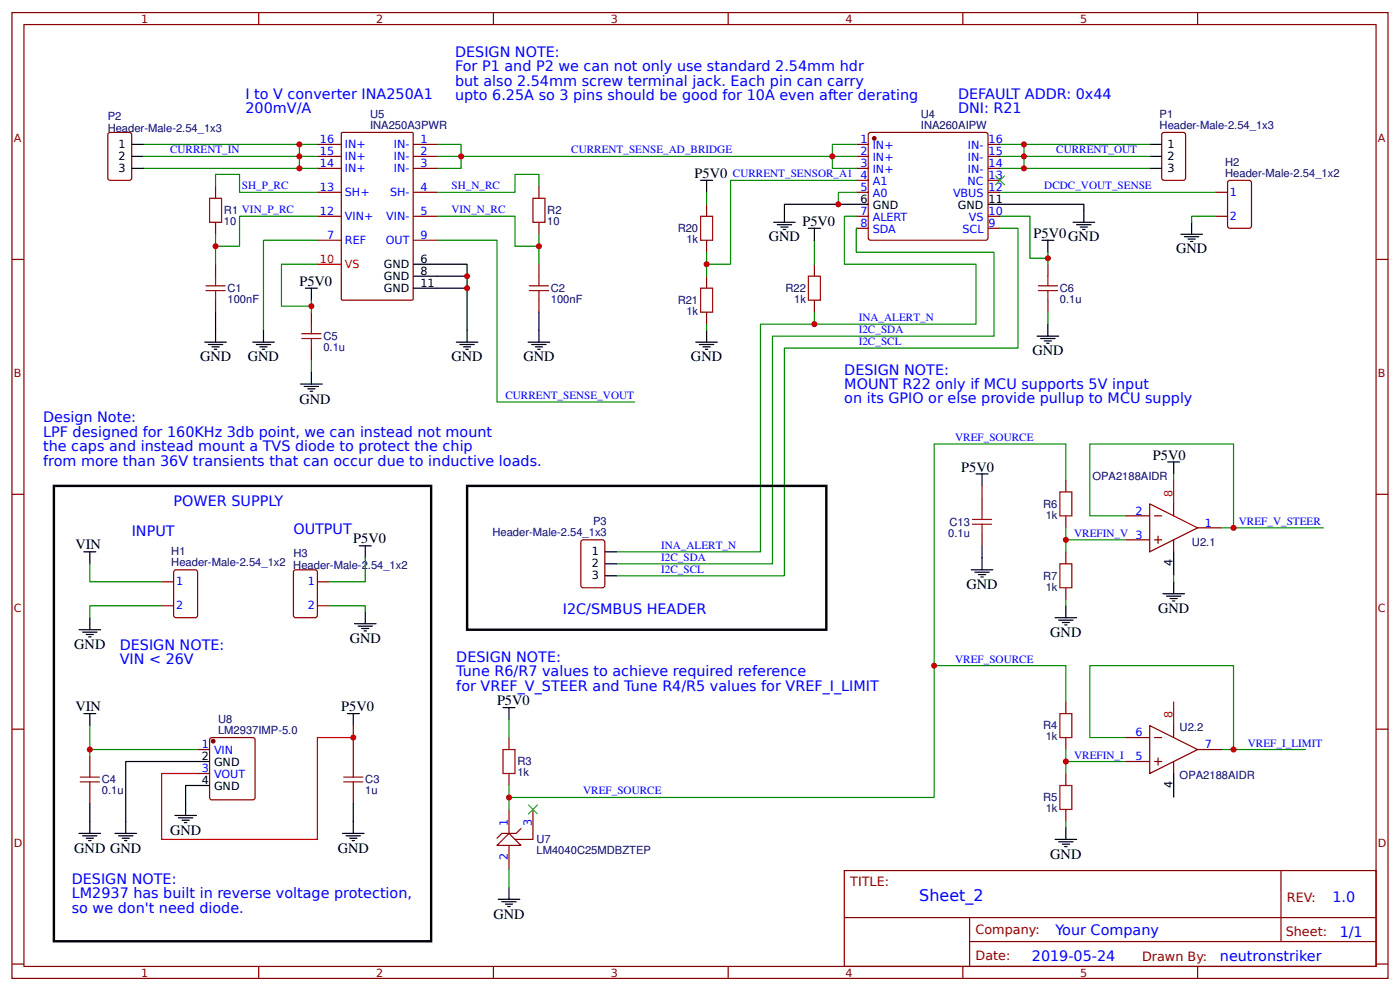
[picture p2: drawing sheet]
<svg xmlns="http://www.w3.org/2000/svg" width="309mm" height="219mm" viewBox="0 0 309 219" stroke-linecap="round" stroke-linejoin="round" font-family="sans-serif">
<g fill="none" stroke="#800" stroke-width=".26">
<path d="M2.6 2.8h304.1v213.2h-304.1zM5.3 5.4h298.7v208h-298.7zM57.1 2.8v2.6M109 2.8v2.6M160.9 2.8v2.6M212.7 2.8v2.6M264.6 2.8v2.6M189.2 31.9h2.6M189.2 34.5h2.6M189.2 37.2h2.6M189.2 39.8h2.6M191.9 29.5l.5-.3 25.6 .1 .3 .5-.1 23-.4 .2h-25.7l-.3-.5z"/>
<path d="M218.3 31.9h2.6M218.3 34.5h2.6M218.3 37.2h2.6M218.3 39.8h2.6M2.6 57.3h2.7M189.2 42.5h2.6M189.2 47.8h2.6M189.2 50.4h2.6M218.3 42.5h2.6M218.3 47.8h2.6M218.3 50.4h2.6M231.5 58.3v2.7"/>
<path d="M304 57.3h2.7M231.5 66.3v2.6M2.6 109.1h2.7M304 109.1h2.7M2.6 161h2.7M19.8 166.8v2.7M19.8 174.8v2.6M43.7 165.5h2.6M43.7 170.8h2.6M46.6 162.9h9.2l.5 .2 .1 13-.3 .4-9.3 .1-.4-.3-.1-12.9zM78.1 166.8v2.7M78.1 174.8v2.6"/>
<path d="M304 161h2.7M186.5 192.2h117.5v21.2h-117.5zM283 192.2v15.7M2.6 212.9h2.7M57.1 213.4v2.6M109 213.4v2.6M160.9 213.4v2.6M186.6 202.6h117.3M212.7 213.4v2.6M214.2 207.9h89.7M214.2 202.6v10.6M264.6 213.4v2.6"/>
<path d="M304 212.9h2.7"/>
</g>
<g fill="#800" stroke="#800" stroke-width=".26">
<circle cx="193.1" cy="30.6" r=".4"/>
<circle cx="47.1" cy="163.6" r=".4"/>
</g>
<g fill="none" stroke="#000" stroke-width=".26">
<path d="M170.9 49.1h4.8M171.7 49.6h3.2M172.5 50.1h1.6M173 50.7h.6M191.8 45.1h-18.5v4M218.3 45.1h21.1v4M237.1 49.1h4.7M237.9 49.6h3.1M238.7 50.1h1.5M239.2 50.7h.5M18.5 157.6h2.7M19.8 157.6v2.6"/>
<path d="M76.7 157.6h2.7M78.1 157.6v2.6M19.8 177.4v6.6M46.3 168.1h-18.5v15.9M46.3 173.4h-5.3v6.6M78.1 177.4v6.6M17.5 184h4.7M18.3 184.5h3.1M19 185.1h1.6M19.6 185.6h.5M25.4 184h4.8M26.2 184.5h3.2"/>
<path d="M27 185.1h1.6M27.5 185.6h.5M38.6 180h4.8M39.4 180.6h3.2M40.2 181.1h1.6M40.7 181.6h.6M75.7 184h4.7M76.5 184.5h3.1M77.3 185.1h1.5M77.8 185.6h.5"/>
</g>
<path d="M220.9 31.9h5.3v5.3h-5.3M220.9 34.5h5.3M19.8 160.2v5.3h23.9M19.8 165.5v1.3" fill="none" stroke="#080" stroke-width=".26"/>
<path d="M229.4 64.2h4.2M229.4 63.1h4.2M231.5 61v2.1M231.5 64.2v2.1M17.7 172.6h4.3M17.7 171.6h4.3M19.8 169.5v2.1M19.8 172.6v2.2M75.9 172.6h4.3M75.9 171.6h4.3M78.1 169.5v2.1M78.1 172.6v2.2" fill="none" stroke="#a00000" stroke-width=".26"/>
<path d="M78.1 166.8v-3.9h-8v22.4h-34.4v-14.5h8M78.1 160.2v2.7" fill="none" stroke="#f00" stroke-width=".26"/>
<path d="M112.4 184l2.7 2.7h-5.3z" fill="#fefefe" stroke="#800" stroke-width=".26"/>
<g fill="none" stroke="#800" stroke-width=".26">
<path d="M23.9 29.5l.4-.3h4.3l.4 .3 .1 9.8-.3 .4-4.5 .1-.4-.2zM70.1 37.2h5.3M70.1 31.9h5.3M70.1 34.5h5.3M75.5 29.3l15.5-.1 .2 .2 .1 36.6-.1 .2-15.5 .1-.3-.2v-36.6zM91.3 37.2h5.3M91.3 31.9h5.3M91.3 34.5h5.3M256.7 29.5l.5-.3h4.2l.5 .3v9.8l-.2 .4-4.5 .1-.5-.2zM47.6 41.1v2.7M47.6 49.1v2.6M47.6 58.3v2.7"/>
<path d="M70.1 47.8h5.3M70.1 42.5h5.3M70.1 53h5.3M91.3 47.8h5.3M91.3 42.5h5.3M91.3 53h5.3M119.1 41.1v2.7M119.1 49.1v2.6M119.1 58.3v2.7M156.1 45.1v2.7M156.1 53v2.7M179.9 58.3v2.7"/>
<path d="M268.6 47.8h2.6M268.6 42.5h2.6M271.3 40.1l.4-.3h4.3l.4 .3 .1 9.8-.3 .4-4.5 .1-.4-.3zM47.6 66.3v2.6M68.8 68.9v2.7M68.8 76.9v2.6M119.1 66.3v2.6M156.1 61v2.6M156.1 68.9v2.7M179.9 66.3v2.6M128.6 119.3l4.5-.1 .4 .3 .1 9.7-.2 .5-4.5 .1-.5-.3-.1-9.8zM217 109.9v2.7"/>
<path d="M217 117.9v2.6M235.5 106v2.6M235.5 113.9v2.6M248.7 113.9h5.3M248.7 119.2h5.3M254 111.3l10.6 5.2-10.6 5.3zM255.1 113.9h1.5M255.1 119.2h1.5M255.9 118.4v1.6M259.3 111.3v2.6M259.3 119.2v2.6M264.6 116.5h5.3"/>
<path d="M35.7 128.5h2.7M35.7 133.7h2.7M38.4 126.1l.5-.3h4.2l.5 .3 .1 9.8-.3 .4-4.5 .1-.5-.3zM64.9 126.1l.5-.3h4.2l.4 .3 .1 9.8-.2 .4-4.5 .1-.5-.3zM70.1 128.5h2.7M70.1 133.7h2.7M235.5 121.8v2.7M235.5 129.8v2.6M235.5 154.9v2.7M112.4 162.9v2.6M112.4 170.8v2.6M112.4 178.7v5.3"/>
<path d="M117.7 178.7v6.6h-3.9M235.5 162.9v2.6M235.5 170.8v2.6M235.5 178.7v2.7M248.7 162.9h5.3M248.7 168.1h5.3M254 160.2l10.6 5.3-10.6 5.3zM255.1 162.9h1.5M255.1 168.1h1.5M255.9 167.3v1.6M259.3 160.2v2.7M259.3 168.1v2.7"/>
<path d="M264.6 165.5h5.3M112.4 186.7v5.3M115.1 183l-1.1 1h-3.1l-1.1 1.1"/>
</g>
<g fill="none" stroke="#a00000" stroke-width=".26">
<path d="M46.3 43.8h2.6v5.3h-2.6zM117.7 43.8h2.7v5.3h-2.7zM154.8 47.8h2.6v5.2h-2.6zM45.5 64.2h4.2M45.5 63.1h4.2M47.6 61v2.1M47.6 64.2v2.1M66.7 74.7h4.2M66.7 73.7h4.2M68.8 71.6v2.1M68.8 74.7v2.2M116.9 64.2h4.3"/>
<path d="M116.9 63.1h4.3M119.1 61v2.1M119.1 64.2v2.1M154.8 63.6h2.6v5.3h-2.6zM178.6 61h2.6v5.3h-2.6zM214.8 115.8h4.3M214.8 114.7h4.3M217 112.6v2.1M217 115.8v2.1M234.2 108.6h2.6v5.3h-2.6zM234.2 124.5h2.6v5.3h-2.6zM234.2 157.6h2.6v5.3h-2.6z"/>
<path d="M111.1 165.5h2.7v5.3h-2.7zM234.2 173.4h2.6v5.3h-2.6z"/>
</g>
<g fill="none" stroke="#080" stroke-width=".26">
<path d="M31.7 34.5h38.4M31.7 31.9h34.4M31.7 37.2h34.4M70.1 31.9h-4v5.3h4M96.6 31.9h5.3v5.3h-5.3M96.6 34.5h92.6M189.2 31.9h-5.3v5.3h5.3M189.2 39.8h-27.8v18.5h-5.3M226.2 34.5h27.8M226.2 31.9h27.8M226.2 37.2h27.8M47.6 41.1v-2.6h5.3v4h17.2"/>
<path d="M47.6 51.7v6.6M70.1 53h-11.9v19.9M70.1 58.3h-7.9v9.3h6.6M70.1 47.8h-17.2v6.6h-5.3M96.6 47.8h17.2v6.6h5.3v-2.7M96.6 53h13.2v35.8h30.4M119.1 41.1v-2.6h-5.3v4h-17.2M119.1 54.4v3.9M156.1 42.5v2.6M156.1 55.7v5.3M179.9 53v5.3M189.2 42.5h-4v2.6"/>
<path d="M189.2 50.4v5.3h30.4v18.5h-48.9v50.3h-34.4M189.2 47.8h-2.7v10.5h29.1v13.3h-47.6v50.2h-31.7M220.9 50.4h4v26.5h-51.6v50.2h-37M220.9 47.8h6.6v9.2h4M220.9 42.5h47.7M231.5 55.7v2.6M268.6 47.8h-5.3v1.3M68.8 66.3v2.6M68.8 79.5v2.7M156.1 71.6v1.3M179.9 68.9v2.7M231.5 68.9v2.7"/>
<path d="M235.5 106v-8h-29.1v78.1h-94M235.5 116.5v5.3M235.5 119.2h13.2M248.7 113.9h-7.9v-15.9h31.7v18.5h-2.6M259.3 104.6v1.4M272.5 116.5h19.9M19.8 124.5v4h15.9M35.7 133.7h-15.9v2.7M72.8 133.7h7.9v1.4M80.7 123.2v5.3h-7.9M235.5 132.4v1.3M259.3 127.1v1.4"/>
<path d="M112.4 158.9v4M206.4 147h29.1v7.9M112.4 173.4v5.3M235.5 165.5v5.3M235.5 168.1h13.2M248.7 162.9h-7.9v-15.9h31.7v18.5h-2.6M272.5 165.5h15.9M112.4 192v3.9M235.5 181.4v1.3"/>
</g>
<g fill="none" stroke="#000" stroke-width=".26">
<path d="M29.1 37.2h2.6M29.1 31.9h2.6M29.1 34.5h2.6M154.8 39.8h2.6M156.1 39.8v2.7M254 37.2h2.6M254 31.9h2.6M254 34.5h2.6M91.3 58.3h11.9v17.2M178.6 50.4h2.6M179.9 50.4v2.6M230.2 53h2.6"/>
<path d="M231.5 53v2.7M260.9 51.7h4.7M261.7 52.3h3.1M262.5 52.8h1.6M263 53.3h.5M263.3 49.1v2.6M45.2 75.5h4.8M46 76.1h3.2M46.8 76.6h1.6M47.4 77.1h.5M47.6 68.9v6.6M55.8 75.5h4.8"/>
<path d="M56.6 76.1h3.2M57.4 76.6h1.6M57.9 77.1h.6M58.2 72.9v2.6M67.5 63.6h2.6M68.8 63.6v2.7M91.3 63.6h11.9M91.3 61h11.9M100.8 75.5h4.8M101.6 76.1h3.2M102.4 76.6h1.6M102.9 77.1h.6"/>
<path d="M116.7 75.5h4.7M117.5 76.1h3.1M118.3 76.6h1.6M118.8 77.1h.5M119.1 68.9v6.6M153.7 75.5h4.8M154.5 76.1h3.2M155.3 76.6h1.6M155.8 77.1h.6M156.1 72.9v2.6M229.1 74.2h4.8M229.9 74.7h3.2"/>
<path d="M230.7 75.3h1.6M231.2 75.8h.6M231.5 71.6v2.6M66.4 84.8h4.8M67.2 85.3h3.2M68 85.9h1.6M68.5 86.4h.6M68.8 82.2v2.6M215.6 104.6h2.7M217 104.6v2.7M258 102h2.6M259.3 102v2.6"/>
<path d="M17.5 139h4.7M18.3 139.6h3.1M18.5 121.8h2.7M19.8 121.8v2.7M19.8 136.4v2.6M78.3 137.7h4.8M79.1 138.2h3.2M79.4 120.5h2.6M79.9 138.8h1.6M80.4 139.3h.6M80.7 120.5v2.7M80.7 135.1v2.6"/>
<path d="M133.6 121.8h2.7M133.6 127.1h2.7M133.6 124.5h2.7M214.6 125.8h4.7M215.4 126.3h3.1M216.2 126.9h1.6M216.7 127.4h.5M217 120.5v5.3M233.1 136.4h4.8M233.9 136.9h3.2M234.7 137.5h1.6M235.2 138h.5"/>
<path d="M235.5 133.7v2.7M256.9 131.1h4.8M257.7 131.6h3.2M258.5 132.2h1.6M259 132.7h.6M259.3 121.8v5.3M259.3 128.5v2.6M19 140.1h1.6M19.6 140.6h.5M111.1 156.2h2.7M112.4 156.2v2.7M259.3 170.8v5.3"/>
<path d="M110.1 198.6h4.7M110.9 199.1h3.1M111.7 199.6h1.5M112.4 195.9v2.7M233.1 185.3h4.8M233.9 185.9h3.2M234.7 186.4h1.6M235.2 186.9h.5M235.5 182.7v2.6M112.2 200.2h.5"/>
</g>
<path d="M70.1 58.3h5.3M217 107.3v2.6M259.3 106v5.3M259.3 154.9v5.3" fill="none" stroke="#f00" stroke-width=".26"/>
<g fill="#000" stroke="#3c3" stroke-width=".26">
<path d="M219.9 38.8l2.1 2.1zM222 38.8l-2.1 2.1z"/>
<path d="M116.7 177.7l2.1 2.1zM118.8 177.7l-2.1 2.1z"/>
</g>
<path d="M11.9 107.3h83.3v100.5h-83.3zM103.2 107.3h79.4v31.7h-79.4z" fill="none" stroke="#000" stroke-width=".53"/>
<g fill="#c00">
<circle cx="112.4" cy="176.1" r=".66"/>
<circle cx="206.4" cy="147" r=".66"/>
<circle cx="226.2" cy="37.2" r=".66"/>
<circle cx="66.1" cy="31.9" r=".66"/>
<circle cx="179.9" cy="71.6" r=".66"/>
<circle cx="231.5" cy="57" r=".66"/>
<circle cx="235.5" cy="168.1" r=".66"/>
<circle cx="272.5" cy="116.5" r=".66"/>
<circle cx="226.2" cy="34.5" r=".66"/>
<circle cx="78.1" cy="162.9" r=".66"/>
<circle cx="19.8" cy="165.5" r=".66"/>
<circle cx="235.5" cy="119.2" r=".66"/>
<circle cx="119.1" cy="54.4" r=".66"/>
<circle cx="68.8" cy="67.6" r=".66"/>
<circle cx="103.2" cy="61" r=".66"/>
<circle cx="103.2" cy="63.6" r=".66"/>
<circle cx="66.1" cy="34.5" r=".66"/>
<circle cx="101.9" cy="34.5" r=".66"/>
<circle cx="47.6" cy="54.4" r=".66"/>
<circle cx="183.9" cy="34.5" r=".66"/>
<circle cx="185.2" cy="45.1" r=".66"/>
<circle cx="156.1" cy="58.3" r=".66"/>
<circle cx="66.1" cy="37.2" r=".66"/>
<circle cx="226.2" cy="31.9" r=".66"/>
<circle cx="272.5" cy="165.5" r=".66"/>
</g>
<text font-size="3.5" fill="#00f" x="203.1" y="199">Sheet_2</text>
<g font-size="3.2" fill="#00f">
<text x="100.5" y="12.6">DESIGN NOTE:</text>
<text x="100.5" y="15.7">For P1 and P2 we can not only use standard 2.54mm hdr</text>
<text x="54.2" y="21.8">I to V converter INA250A1</text>
<text x="100.5" y="18.9">but also 2.54mm screw terminal jack. Each pin can carry</text>
<text x="100.5" y="22.1">upto 6.25A so 3 pins should be good for 10A even after derating</text>
<text x="211.7" y="21.8">DEFAULT ADDR: 0x44</text>
<text x="54.2" y="25">200mV/A</text>
<text x="211.7" y="25">DNI: R21</text>
<text x="186.5" y="82.7">DESIGN NOTE:</text>
<text x="186.5" y="85.9">MOUNT R22 only if MCU supports 5V input</text>
<text x="186.5" y="89.1">on its GPIO or else provide pullup to MCU supply</text>
<text x="9.5" y="93.3">Design Note:</text>
<text x="9.5" y="96.4">LPF designed for 160KHz 3db point, we can instead not mount</text>
<text x="9.5" y="99.6">the caps and instead mount a TVS diode to protect the chip</text>
<text x="9.5" y="102.8">from more than 36V transients that can occur due to inductive loads.</text>
<text x="38.4" y="111.8">POWER SUPPLY</text>
<text x="29.1" y="118.4">INPUT</text>
<text x="64.8" y="117.9">OUTPUT</text>
<text x="124.4" y="135.6">I2C/SMBUS HEADER</text>
<text x="26.5" y="143.5">DESIGN NOTE:</text>
<text x="26.5" y="146.7">VIN &lt; 26V</text>
<text x="100.8" y="146.2">DESIGN NOTE:</text>
<text x="100.8" y="149.4">Tune R6/R7 values to achieve required reference</text>
<text x="100.8" y="152.5">for VREF_V_STEER and Tune R4/R5 values for VREF_I_LIMIT</text>
<text x="15.9" y="195.2">DESIGN NOTE:</text>
<text x="15.9" y="198.3">LM2937 has built in reverse voltage protection,</text>
<text x="15.9" y="201.5">so we don't need diode.</text>
<text x="294.4" y="199.2">1.0</text>
<text x="233.2" y="206.3">Your Company</text>
<text x="296" y="206.9">1/1</text>
<text x="228" y="212.2">2019-05-24</text>
<text x="269.5" y="212.1">neutronstriker</text>
</g>
<g font-size="3.2">
<text x="153.5" y="39.3">P5V0</text>
<text x="169.9" y="53.3">GND</text>
<text x="177.3" y="49.9">P5V0</text>
<text x="228.3" y="52.5">P5V0GND</text>
<text x="259.8" y="56">GND</text>
<text x="66.1" y="63.1">P5V0</text>
<text x="44.2" y="79.8">GND</text>
<text x="54.8" y="79.8">GND</text>
<text x="99.7" y="79.8">GND</text>
<text x="115.6" y="79.8">GND</text>
<text x="152.7" y="79.8">GND</text>
<text x="228.1" y="78.4">GND</text>
<text x="66.1" y="89.2">GND</text>
<text x="254.7" y="101.5">P5V0</text>
<text x="212.4" y="104.1">P5V0</text>
<text x="78.1" y="120">P5V0</text>
<text x="16.7" y="121.3">VIN</text>
<text x="213.5" y="130">GND</text>
<text x="255.8" y="135.3">GND</text>
<text x="16.4" y="143.3">GND</text>
<text x="77.3" y="141.9">GND</text>
<text x="232" y="140.6">GND</text>
<text x="109.8" y="155.7">P5V0</text>
<text x="16.7" y="157">VIN</text>
<text x="75.4" y="157">P5V0</text>
<text x="37.6" y="184.3">GND</text>
<text x="16.4" y="188.3">GND GND</text>
<text x="74.6" y="188.3">GND</text>
<text x="232" y="189.6">GND</text>
<text x="109" y="202.8">GND</text>
</g>
<g font-size="2.8" fill="#800">
<text x="187.9" y="195.7">TITLE:</text>
<text x="284.3" y="199.2">REV:</text>
<text x="215.5" y="206.3">Company:</text>
<text x="284.1" y="206.8">Sheet:</text>
<text x="215.5" y="212.1">Date:</text>
<text x="252.3" y="212.1">Drawn By:</text>
</g>
<g font-size="2.5" fill="#800">
<text x="31.2" y="5">1</text>
<text x="83.1" y="5">2</text>
<text x="134.9" y="5">3</text>
<text x="186.8" y="5">4</text>
<text x="238.7" y="5">5</text>
<text x="3" y="31.4">A</text>
<text x="304.4" y="31.4">A</text>
<text x="3" y="83.2">B</text>
<text x="304.4" y="83.2">B</text>
<text x="3" y="135.1">C</text>
<text x="304.4" y="135.1">C</text>
<text x="3" y="186.9">D</text>
<text x="304.4" y="186.9">D</text>
<text x="31.2" y="215.6">1</text>
<text x="83.1" y="215.6">2</text>
<text x="134.9" y="215.6">3</text>
<text x="186.8" y="215.6">4</text>
<text x="238.7" y="215.6">5</text>
</g>
<g font-size="2.5" fill="#000080">
<text x="23.8" y="29.1">Header-Male-2.54_1x3</text>
<text x="23.8" y="26.4">P2</text>
<text x="81.8" y="28.4">INA250A3PWR</text>
<text x="81.8" y="26.1">U5</text>
<text x="203.5" y="28.4">INA260AIPW</text>
<text x="203.5" y="26">U4</text>
<text x="256.2" y="28.4">Header-Male-2.54_1x3</text>
<text x="256.2" y="26">P1</text>
<text x="270.7" y="39">Header-Male-2.54_1x2</text>
<text x="270.7" y="36.6">H2</text>
<text x="49.5" y="47.3">R1 VIN_P_RC</text>
<text x="120.9" y="47.3">R2</text>
<text x="49.5" y="49.7">10</text>
<text x="120.9" y="49.7">10</text>
<text x="149.7" y="51.3">R20</text>
<text x="151.6" y="53.7">1k</text>
<text x="50.3" y="64.5">C1</text>
<text x="121.7" y="64.5">C2</text>
<text x="173.5" y="64.5">R22</text>
<text x="234.2" y="64.5">C6</text>
<text x="50.3" y="66.9">100nF</text>
<text x="121.7" y="66.9">100nF</text>
<text x="149.7" y="67.1">R21</text>
<text x="151.6" y="69.5">1k</text>
<text x="175.5" y="66.9">1k</text>
<text x="234.2" y="66.9">0.1u</text>
<text x="71.4" y="77.5">0.1u</text>
<text x="71.4" y="75">C5</text>
<text x="241.3" y="106.1">OPA2188AIDR</text>
<text x="230.5" y="112.1">R6</text>
<text x="108.8" y="118.4">Header-Male-2.54_1x3</text>
<text x="131" y="116">P3</text>
<text x="209.5" y="118.5">0.1u</text>
<text x="209.8" y="116.1">C13</text>
<text x="231" y="114.5">1k</text>
<text x="37.8" y="125">Header-Male-2.54_1x2</text>
<text x="37.8" y="122.6">H1</text>
<text x="64.8" y="125.7">Header-Male-2.54_1x2</text>
<text x="64.8" y="123">H3</text>
<text x="263.3" y="120.6">U2.1</text>
<text x="230.5" y="128">R7</text>
<text x="231" y="130.4">1k</text>
<text x="48.2" y="159.7">U8</text>
<text x="230.5" y="161.1">R4</text>
<text x="260.6" y="161.4">U2.2</text>
<text x="48.2" y="162.1">LM2937IMP-5.0</text>
<text x="231" y="163.5">1k</text>
<text x="22.5" y="172.9">C4</text>
<text x="80.7" y="173">C3</text>
<text x="114.3" y="171.4">1k</text>
<text x="114.3" y="169">R3</text>
<text x="260.6" y="172">OPA2188AIDR</text>
<text x="22.5" y="175.3">0.1u</text>
<text x="80.7" y="175.4">1u</text>
<text x="230.5" y="176.9">R5</text>
<text x="231" y="179.3">1k</text>
<text x="118.5" y="188.6">LM4040C25MDBZTEP</text>
<text x="118.5" y="186.2">U7</text>
</g>
<g font-size="2.5">
<text x="26.2" y="32.7">1</text>
<text x="26.2" y="35.3">2</text>
<text x="258" y="32.7">1</text>
<text x="258" y="35.3">2</text>
<text x="26.2" y="38">3</text>
<text x="258" y="38">3</text>
<text x="190.1" y="44.8">6</text>
<text x="192.8" y="46.2">GND</text>
<text x="211.6" y="46.2">GND</text>
<text x="218.4" y="44.8">11</text>
<text x="84.8" y="59.1">GND</text>
<text x="92.9" y="58.1">6</text>
<text x="84.8" y="61.8">GND</text>
<text x="84.8" y="64.4">GND</text>
<text x="92.9" y="60.7">8</text>
<text x="92.9" y="63.4">11</text>
<text x="130.7" y="122.6">1</text>
<text x="130.7" y="125.3">2</text>
<text x="259" y="125" transform="rotate(-90 259 125)">4</text>
<text x="130.7" y="127.9">3</text>
<text x="44.6" y="167.9">2</text>
<text x="44.6" y="173.2">4</text>
<text x="47.3" y="169.2">GND</text>
<text x="259" y="173.9" transform="rotate(-90 259 173.9)">4</text>
<text x="47.3" y="174.5">GND</text>
</g>
<g font-size="2.5" fill="#00f">
<text x="37.6" y="33.9">CURRENT_IN</text>
<text x="70.7" y="31.6">16</text>
<text x="70.7" y="34.3">15</text>
<text x="76.2" y="32.7">IN+</text>
<text x="76.2" y="35.3">IN+</text>
<text x="87" y="32.7">IN-</text>
<text x="87" y="35.3">IN-</text>
<text x="92.9" y="31.6">1</text>
<text x="92.9" y="34.3">2</text>
<text x="126.2" y="33.9">CURRENT_SENSE_AD_BRIDGE</text>
<text x="190.1" y="31.6">1</text>
<text x="190.1" y="34.3">2</text>
<text x="192.8" y="32.9">IN+</text>
<text x="192.8" y="35.6">IN+</text>
<text x="213.8" y="35.6">IN-</text>
<text x="213.8" y="32.9">IN-</text>
<text x="218.4" y="34.3">15</text>
<text x="218.4" y="31.6">16</text>
<text x="233.4" y="33.9">CURRENT_OUT</text>
<text x="53.4" y="41.8">SH_P_RC</text>
<text x="70.7" y="36.9">14</text>
<text x="76.2" y="38">IN+</text>
<text x="87" y="38">IN-</text>
<text x="92.9" y="36.9">3</text>
<text x="99.7" y="41.8">SH_N_RC</text>
<text x="161.9" y="39.2">CURRENT_SENSOR_A1</text>
<text x="190.1" y="36.9">3</text>
<text x="190.1" y="39.6">4</text>
<text x="192.8" y="38.2">IN+</text>
<text x="192.8" y="40.9">A1</text>
<text x="213.7" y="40.9">NC</text>
<text x="213.8" y="38.2">IN-</text>
<text x="218.4" y="39.6">13</text>
<text x="218.4" y="36.9">14</text>
<text x="230.7" y="41.8">DCDC_VOUT_SENSE</text>
<text x="70.7" y="47.5">12</text>
<text x="70.7" y="42.2">13</text>
<text x="76.2" y="43.3">SH+</text>
<text x="86.2" y="43.3">SH-</text>
<text x="92.9" y="42.2">4</text>
<text x="92.9" y="47.5">5</text>
<text x="99.7" y="47.1">VIN_N_RC</text>
<text x="190.1" y="42.2">5</text>
<text x="190.1" y="47.5">7</text>
<text x="192.8" y="43.5">A0</text>
<text x="210.5" y="43.5">VBUS</text>
<text x="218.4" y="47.5">10</text>
<text x="218.4" y="42.2">12</text>
<text x="271.7" y="43.3">1</text>
<text x="72.2" y="52.8">7</text>
<text x="76.2" y="48.6">VIN+</text>
<text x="76.2" y="53.8">REF</text>
<text x="85.2" y="53.8">OUT</text>
<text x="85.3" y="48.6">VIN-</text>
<text x="92.9" y="52.8">9</text>
<text x="190.1" y="50.1">8</text>
<text x="192.8" y="48.8">ALERT</text>
<text x="192.8" y="51.5">SDA</text>
<text x="212.6" y="51.5">SCL</text>
<text x="214" y="48.8">VS</text>
<text x="218.4" y="50.1">9</text>
<text x="271.7" y="48.6">2</text>
<text x="189.7" y="70.9">INA_ALERT_N</text>
<text x="189.7" y="76.2">I2C_SCL</text>
<text x="189.7" y="73.6">I2C_SDA</text>
<text x="111.7" y="88.1">CURRENT_SENSE_VOUT</text>
<text x="211" y="97.4">VREF_SOURCE</text>
<text x="250.8" y="113.6">2</text>
<text x="237.3" y="118.5">VREFIN_V 3</text>
<text x="266.2" y="116.3">1</text>
<text x="273.7" y="115.9">VREF_V_STEER</text>
<text x="146" y="121.2">INA_ALERT_N</text>
<text x="146" y="123.8">I2C_SDA</text>
<text x="38.9" y="129.2">1</text>
<text x="68" y="129.2">1</text>
<text x="146" y="126.5">I2C_SCL</text>
<text x="38.9" y="134.5">2</text>
<text x="68" y="134.5">2</text>
<text x="211" y="146.3">VREF_SOURCE</text>
<text x="44.6" y="165.2">1</text>
<text x="47.3" y="166.6">VIN</text>
<text x="237.3" y="167.5">VREFIN_I</text>
<text x="250.8" y="167.9">5</text>
<text x="250.8" y="162.6">6</text>
<text x="266.2" y="165.2">7</text>
<text x="275.7" y="164.8">VREF_I_LIMIT</text>
<text x="44.6" y="170.5">3</text>
<text x="47.3" y="171.8">VOUT</text>
<text x="128.9" y="175.4">VREF_SOURCE</text>
<text x="112.2" y="182.4" transform="rotate(-90 112.2 182.4)">1</text>
<text x="117.5" y="182.4" transform="rotate(-90 117.5 182.4)">3</text>
<text x="112.2" y="189.8" transform="rotate(-90 112.2 189.8)">2</text>
</g>
<g font-size="2.5" fill="#f00">
<text x="70.7" y="58.1">10</text>
<text x="76.2" y="59.1">VS</text>
<text x="259" y="109.7" transform="rotate(-90 259 109.7)">8</text>
<text x="259" y="158.6" transform="rotate(-90 259 158.6)">8</text>
</g>
</svg>
